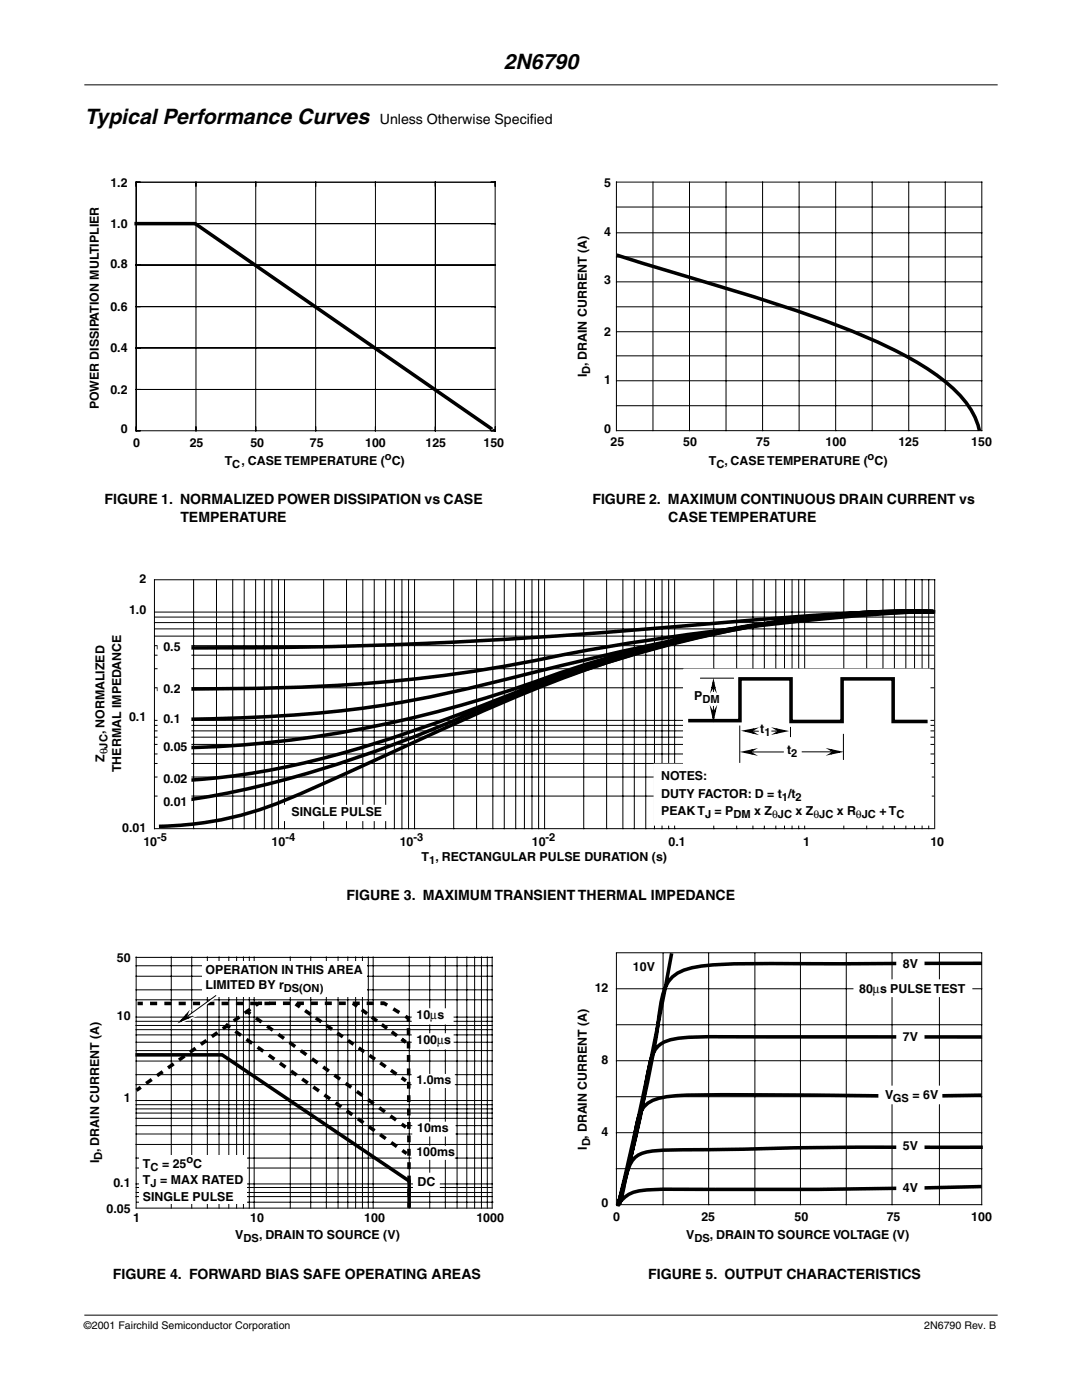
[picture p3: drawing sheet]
<svg xmlns="http://www.w3.org/2000/svg" width="216mm" height="279mm" viewBox="0 0 216 279" stroke-linecap="round" stroke-linejoin="round" font-family="sans-serif">
<g fill="none" stroke="#000" stroke-width=".2">
<path d="M16.9 16.9h182.1M27.2 36.4h71.6v49.6h-71.6zM39.1 36.4v49.6M51 36.4v49.6M63 36.4v49.6M74.9 36.4v49.6M86.9 36.4v49.6M27.2 52.9h71.6M98.8 44.6h-71.6h11.9l59.7 41.4M27.2 77.7h71.6M27.2 69.4h71.6M27.2 61.2h71.6"/>
<path d="M16.9 262.5h182.1"/>
</g>
<path d="M27.2 44.6h11.7l59 40.8" fill="none" stroke="#000" stroke-width=".71"/>
<path d="M126.6 40h18v2.8h-18z" fill="#fff"/>
<path d="M126.6 40h18v2.8h-18z" fill="none" stroke="#fff" stroke-width=".71" stroke-linecap="butt"/>
<g fill="none" stroke="#000" stroke-width=".2">
<path d="M123 36.3h72.9v49.6h-72.9zM130.3 36.3v49.6M137.6 36.3v49.6M144.9 36.3v49.6M152.2 36.3v49.6M159.5 36.3v49.6M166.7 36.3v49.6M174 36.3v49.6M181.3 36.3v49.6M188.6 36.3v49.6M123 46.5h72.9M123 56.3h72.9"/>
<path d="M123 51.3h72.9M123 41.3h72.9M123 66.2h72.9M123 76h72.9M123 71h72.9M123 61.2h72.9M123 81h72.9M38.6 115.7v49.7M43.2 115.7v49.7M46.4 115.7v49.7M48.7 115.7v49.7M51 115.7v49.7"/>
<path d="M52.7 115.7v49.7M54.3 115.7v49.7M55.6 115.7v49.7M56.8 115.7v49.7M64.6 115.7v49.7M69.1 115.7v49.7M72.4 115.7v49.7M74.7 115.7v49.7M77 115.7v49.7M78.7 115.7v49.7M80.2 115.7v49.7M81.5 115.7v49.7"/>
<path d="M82.7 115.7v49.7M90.5 115.7v49.7M95.1 115.7v49.7M98.3 115.7v49.7M100.6 115.7v49.7M102.9 115.7v49.7M104.6 115.7v49.7M106.1 115.7v49.7M107.5 115.7v49.7M108.7 115.7v49.7M116.5 115.7v49.7M121 115.7v49.7"/>
<path d="M124.3 115.7v49.7M126.6 115.7v49.7M128.9 115.7v49.7M130.6 115.7v49.7M132.1 115.7v49.7M133.4 115.7v49.7M134.6 115.7v49.7M142.4 115.7v49.7M147 115.7v49.7M150.2 115.7v49.7M152.5 115.7v49.7M154.8 115.7v49.7"/>
<path d="M156.5 115.7v49.7M158 115.7v49.7M159.4 115.7v49.7M160.6 115.7v49.7M168.4 115.7v49.7M172.9 115.7v49.7M176.2 115.7v49.7M178.5 115.7v49.7M180.7 115.7v49.7M182.5 115.7v49.7M184 115.7v49.7M185.3 115.7v49.7"/>
<path d="M30.8 137.3h155.5M30.8 133.5h155.5M30.8 130.8h155.5M30.8 128.9h155.5M30.8 127h155.5M30.8 125.5h155.5M30.8 124.3h155.5M30.8 123.1h155.5M30.8 122.2h155.5M30.8 158.9h155.5M30.8 155.1h155.5M30.8 152.4h155.5"/>
<path d="M30.8 150.5h155.5M30.8 148.6h155.5M30.8 147.1h155.5M30.8 145.9h155.5M30.8 144.8h155.5M30.8 143.8h155.5M186.5 165.4v-49.7h-155.7v49.7h155.5"/>
</g>
<path d="M123.4 51l10.2 3.1a414.2 414.2 0 0 1 37.3 12.3 73.6 73.6 0 0 1 17.5 9.6 18.9 18.9 0 0 1 7 9.6M185.8 122a446.6 446.6 0 0 0-42.9 2.4 1056.3 1056.3 0 0 1-111.3 4.8M186 122.1a167.9 167.9 0 0 0-34.9 2.6 629.4 629.4 0 0 0-54 11.8 221.4 221.4 0 0 1-52 6.9l-13.1 .2M186.3 122.1a299 299 0 0 0-31.6 2.4 527.5 527.5 0 0 0-53.1 8.3 339.1 339.1 0 0 1-60.2 4.7l-9.8 .1" fill="none" stroke="#000" stroke-width=".71"/>
<path d="M130.8 152.8h54.8v11.6h-54.8z" fill="#fff"/>
<path d="M130.8 152.8h54.8v11.6h-54.8z" fill="none" stroke="#fff" stroke-width=".71"/>
<path d="M136.5 133.5h49.1v19.7h-49.1z" fill="#fff"/>
<path d="M136.5 133.5h49.1v19.7h-49.1z" fill="none" stroke="#fff" stroke-width=".2"/>
<path d="M139.8 135.3h6.6M142.4 136.9v1.1M142.4 141v1.3M147.6 144.9v7.3M149.6 150.1h6.7M149.8 145.9h1.5M154 145.9h1.5M157.7 145.2v1.8M160.1 150h6.3M168.3 146.6v5" fill="none" stroke="#000" stroke-width=".2"/>
<path d="M142.4 136.1l.2 1.3-.2-.5-.3 .5zM142 141.7l.4 .6 .3-.6-.3 1.7zM148.5 150.1l1.7-.4-.6 .4 .6 .3zM148.7 145.9l1.7-.4-.6 .4 .6 .4zM154.9 145.5l1.7 .4-1.7 .4 .6-.4zM165.8 149.7l1.7 .3-1.7 .4 .6-.4z" fill="none" stroke="#000" stroke-width=".35"/>
<path d="M142.4 136.1l.2 1.3-.2-.5-.3 .5zM142 141.7l.4 .6 .3-.6-.3 1.7zM148.5 150.1l1.7-.4-.6 .4 .6 .3zM148.7 145.9l1.7-.4-.6 .4 .6 .4zM154.9 145.5l1.7 .4-1.7 .4 .6-.4zM165.8 149.7l1.7 .3-1.7 .4 .6-.4z" fill="#000"/>
<path d="M185.4 122.1a213.7 213.7 0 0 0-60.7 8.4 396.8 396.8 0 0 0-30.6 11.1 221.1 221.1 0 0 1-44.4 12.8 135 135 0 0 1-17.7 1.6M185.4 122a241.7 241.7 0 0 0-82.8 15.5 220.2 220.2 0 0 1-70.6 11.7M185.7 122.1a173.1 173.1 0 0 0-47.5 5.4 280.1 280.1 0 0 0-49.5 17.1 225.8 225.8 0 0 1-48.9 14.7l-7.6 .9M137.7 143.8h10v-8.3h10.1v8.5h10.2v-8.5h10.2v8.5h6.5" fill="none" stroke="#000" stroke-width=".71"/>
<path d="M31.8 127.6h6v33.9h-6z" fill="#fff"/>
<path d="M31.8 127.6h6v33.9h-6z" fill="none" stroke="#fff" stroke-width=".71"/>
<path d="M56.7 161h21.2v2.5h-21.2z" fill="#fff"/>
<path d="M56.7 161h21.2v2.5h-21.2z" fill="none" stroke="#fff" stroke-width=".71"/>
<path d="M186 122a231 231 0 0 0-40.2 3.8 213.2 213.2 0 0 0-47.7 15.4l-35.4 16a72.3 72.3 0 0 1-30.6 7.7" fill="none" stroke="#000" stroke-width=".71"/>
<g fill="none" stroke="#000" stroke-width=".2">
<path d="M27.2 191.1h71M27.2 192.7h71M27.2 194.8h71M27.2 197.5h71M27.2 199.5h71M27.2 191v50.1h71v-50.1M34.2 191v50.1M38.3 191v50.1M41.4 191v50.1M43.7 191v50.1M45.7 191v50.1M47.2 191v50.1"/>
<path d="M48.6 191v50.1M49.7 191v50.1M50.7 191v50.1M57.9 191v50.1M62 191v50.1M65.1 191v50.1M67.5 191v50.1M69.4 191v50.1M71 191v50.1M72.3 191v50.1M73.5 191v50.1M74.5 191v50.1"/>
<path d="M81.7 191v50.1M85.8 191v50.1M88.9 191v50.1M91.2 191v50.1M93.1 191v50.1M94.7 191v50.1M96.1 191v50.1M97.2 191v50.1M27.2 203h71M27.2 203.8h71M27.2 204.7h71M27.2 205.5h71"/>
<path d="M27.2 206.5h71M27.2 208h71M27.2 209.7h71M27.2 211.8h71M27.2 214.5h71M27.2 216.5h71M27.2 219.6h71M27.2 236.3h71M27.2 238.8h71M27.2 220.5h71M27.2 221.3h71M27.2 222.1h71"/>
<path d="M27.2 223.2h71M27.2 224.6h71M27.2 226.3h71M27.2 228.4h71M27.2 231.1h71M27.3 239.9h71"/>
</g>
<path d="M40.3 191.8h32.8v7.1h-32.8z" fill="#fff"/>
<g fill="none" stroke="#000" stroke-width=".71">
<path d="M27.8 200.3h.4M27.8 217.2l-.3 .2M45.3 204.6l.3 .2M49.4 201.9l.3 .2M51.9 200.2h-.3l-.3 .2M53.1 200.3h.4M59.3 200.6l.3 .2M70.7 200.4l.3 .2M76.3 200.2l.7 .2M80.4 215.3l.3 .2M80.4 207.6l.3 .2M81.2 203l.3 .2v.3"/>
<path d="M80.4 224.5l.3 .2M80.6 229.8l.3 .2M81.6 240.3v.4"/>
</g>
<path d="M27.8 217.2l23.5-16.8M45.6 204.8l35 25M59.6 200.8l20.8 14.5M81.5 203.5l.1 36.8" fill="none" stroke="#000" stroke-width=".71" stroke-dasharray=".7 2" stroke-dashoffset=".7"/>
<path d="M28.2 200.3h24.9M49.7 202.1l30.7 22.4M51.9 200.2h24.4M77 200.4l4.2 2.6" fill="none" stroke="#000" stroke-width=".71" stroke-dasharray=".7 2.1" stroke-dashoffset=".7"/>
<path d="M71 200.6l9.4 7" fill="none" stroke="#000" stroke-width=".71" stroke-dasharray=".6 1.9" stroke-dashoffset=".6"/>
<path d="M27.2 233.1h71" fill="none" stroke="#000" stroke-width=".2"/>
<path d="M37.8 202.2l-.5 .9 1.1-.1-2.3 1zM38.2 202.5l-.9 .6" fill="none" stroke="#fff" stroke-width=".35"/>
<path d="M37.8 202.2l-.5 .9 1.1-.1-2.3 1z" fill="#fff"/>
<path d="M43 199l-4.8 3.5" fill="none" stroke="#fff" stroke-width=".35"/>
<path d="M43 198.7l-6 4.4M27.2 237h71M27.2 238h71" fill="none" stroke="#000" stroke-width=".2"/>
<path d="M37.3 202.4l-.3 .7 .7-.1-1.6 .8z" fill="none" stroke="#000" stroke-width=".35"/>
<path d="M37.3 202.4l-.3 .7 .7-.1-1.6 .8z" fill="#000"/>
<path d="M82.8 234.4h4.6v3.1h-4.6z" fill="#fff"/>
<path d="M82.8 234.4h4.6v3.1h-4.6z" fill="none" stroke="#fff" stroke-width=".71"/>
<path d="M82.5 229h7.9v2.1h-7.9z" fill="#fff"/>
<path d="M82.5 229h7.9v2.1h-7.9z" fill="none" stroke="#fff" stroke-width=".71"/>
<path d="M82.5 206.6h7.7v2.5h-7.7z" fill="#fff"/>
<path d="M82.5 206.6h7.7v2.5h-7.7z" fill="none" stroke="#fff" stroke-width=".71"/>
<path d="M82.5 214.7h7.9v2.1h-7.9z" fill="#fff"/>
<path d="M82.5 214.7h7.9v2.1h-7.9z" fill="none" stroke="#fff" stroke-width=".71"/>
<path d="M82.6 224.2h8v2.3h-8z" fill="#fff"/>
<path d="M82.6 224.2h8v2.3h-8z" fill="none" stroke="#fff" stroke-width=".71"/>
<path d="M82.5 201.6h7.7v2.5h-7.7z" fill="#fff"/>
<path d="M82.5 201.6h7.7v2.5h-7.7z" fill="none" stroke="#fff" stroke-width=".71"/>
<path d="M27.4 210.5h16.9l37.3 25.2v5" fill="none" stroke="#000" stroke-width=".71"/>
<path d="M27.8 230.6h21.4v9.8h-21.4z" fill="#fff"/>
<g fill="none" stroke="#000" stroke-width=".2">
<path d="M123 190.3v50.1h72.9v-50.1M123 197.3h72.9M123 190.1h72.9M132.3 190.3v50.1M141.4 190.3v50.1M150.6 190.3v50.1M159.7 190.3v50.1M168.9 190.3v50.1M178 190.3v50.1M187.4 190.3v50.1M123 204.5h72.9M123 211.7h72.9"/>
<path d="M123 218.9h72.9M123 226.1h72.9M123 233.2h72.9"/>
</g>
<path d="M134 190.6a935.2 935.2 0 0 1-10.6 49.8M195.6 192.2l-32.9 .1a273.2 273.2 0 0 0-21.7 .4 12.8 12.8 0 0 0-6.6 2.1 7.9 7.9 0 0 0-2.5 5.1 303.5 303.5 0 0 1-8.1 38.8l-.4 1.5a208 208 0 0 0 6.1-27.3 7.5 7.5 0 0 1 2.1-4.4 7.9 7.9 0 0 1 4.1-1.3 303.7 303.7 0 0 1 22.1-.3l37.8 .1M195.5 218.6l-15.3 .1-25.4-.2a314.4 314.4 0 0 0-20.7 .2 9.2 9.2 0 0 0-5.3 1.9 7.8 7.8 0 0 0-1.9 4.7 108.8 108.8 0 0 1-3.4 14.9" fill="none" stroke="#000" stroke-width=".71"/>
<path d="M126 191.4h5v3h-5z" fill="#fff"/>
<path d="M126 191.4h5v3h-5z" fill="none" stroke="#fff" stroke-width=".71"/>
<path d="M170.6 195.8h23.1v2.8h-23.1z" fill="#fff"/>
<path d="M170.6 195.8h23.1v2.8h-23.1z" fill="none" stroke="#fff" stroke-width=".71"/>
<path d="M195.5 236.8a2139.9 2139.9 0 0 1-64 .6l-2.7 .1a6.4 6.4 0 0 0-5.2 2.5M195.8 229h-7.4a1435.4 1435.4 0 0 0-48.4 .4l-7.8 .2a8.4 8.4 0 0 0-5.5 1.4 11.3 11.3 0 0 0-2.3 6.3l-.7 2.7" fill="none" stroke="#000" stroke-width=".71"/>
<path d="M179.2 190.9h4.9v3h-4.9z" fill="#fff"/>
<path d="M179.2 190.9h4.9v3h-4.9z" fill="none" stroke="#fff" stroke-width=".71"/>
<path d="M179.2 205.4h4.9v3h-4.9z" fill="#fff"/>
<path d="M179.2 205.4h4.9v3h-4.9z" fill="none" stroke="#fff" stroke-width=".71"/>
<path d="M175.6 217h12.1v3h-12.1z" fill="#fff"/>
<path d="M175.6 217h12.1v3h-12.1z" fill="none" stroke="#fff" stroke-width=".71"/>
<path d="M179.2 227.2h4.9v3h-4.9z" fill="#fff"/>
<path d="M179.2 227.2h4.9v3h-4.9z" fill="none" stroke="#fff" stroke-width=".71"/>
<path d="M179.2 235.5h4.9v3.1h-4.9z" fill="#fff"/>
<path d="M179.2 235.5h4.9v3.1h-4.9z" fill="none" stroke="#fff" stroke-width=".71"/>
<g font-size="4.2">
<text x="100.5" y="13.8">2N6790</text>
<text x="16.9" y="24.7">Typical Performance Curves</text>
</g>
<g font-size="2.8">
<text x="75.8" y="24.7">Unless Otherwise Specif</text>
<text x="105.7" y="24.7">ied</text>
<text x="20.8" y="100.7">FIGURE 1. NORMALIZED POWER DISSIPATION vs CASE</text>
<text x="118.2" y="100.7">FIGURE 2. MAXIMUM CONTINUOUS DRAIN CURRENT vs</text>
<text x="36" y="104.2">TEMPERATURE</text>
<text x="133.3" y="104.2">CASE TEMPERATURE</text>
<text x="69.1" y="179.7">FIGURE 3. MAXIMUM TRANSIENT THERMAL IMPEDANCE</text>
<text x="22.5" y="255.2">FIGURE 4. FORWARD BIAS SAFE OPERATING AREAS</text>
<text x="129.3" y="255.2">FIGURE 5. OUTPUT CHARACTERISTICS</text>
</g>
<g font-size="2.5">
<text x="22" y="37.4">1.2</text>
<text x="120.5" y="37.4">5</text>
<text x="22" y="45.6">1.0</text>
<text x="120.5" y="47">4</text>
<text x="22" y="53.6">0.8</text>
<text x="120.5" y="56.7">3</text>
<text x="22" y="62.1">0.6</text>
<text x="22" y="70.1">0.4</text>
<text x="120.5" y="67">2</text>
<text x="117.1" y="75.2" transform="rotate(-90 117.1 75.2)">I</text>
<text x="120.5" y="76.6">1</text>
<text x="19.7" y="81.7" transform="rotate(-90 19.7 81.7)">POWER DISSIPATION MULTIPLIER</text>
<text x="22" y="78.7">0.2</text>
<text x="24.1" y="86.5">0</text>
<text x="26.6" y="89.3">0</text>
<text x="37.8" y="89.3">25</text>
<text x="50" y="89.3">50</text>
<text x="61.9" y="89.3">75</text>
<text x="72.9" y="89.3">100</text>
<text x="84.9" y="89.3">125</text>
<text x="96.5" y="89.3">150</text>
<text x="120.5" y="86.4">0</text>
<text x="121.8" y="89">25</text>
<text x="136.3" y="89">50</text>
<text x="150.9" y="89">75</text>
<text x="164.7" y="89">100</text>
<text x="179.3" y="89">125</text>
<text x="193.8" y="89">150</text>
<text x="44.8" y="92.8">T</text>
<text x="141.5" y="92.8">T</text>
<text x="27.8" y="116.4">2</text>
<text x="25.7" y="122.5">1.0</text>
<text x="32.6" y="129.9">0.5</text>
<text x="25.7" y="143.9">0.1</text>
<text x="32.6" y="138.3">0.2</text>
<text x="138.5" y="139.7">P</text>
<text x="20.8" y="146.5" transform="rotate(-90 20.8 146.5)">, NORMALIZED</text>
<text x="32.6" y="144.2">0.1</text>
<text x="32.6" y="149.9">0.05</text>
<text x="151.7" y="146.4">t</text>
<text x="20.8" y="152.1" transform="rotate(-90 20.8 152.1)">Z</text>
<text x="24.2" y="154.1" transform="rotate(-90 24.2 154.1)">THERMAL IMPEDANCE</text>
<text x="131.9" y="155.7">NOTES:</text>
<text x="157.1" y="150.6">t</text>
<text x="32.6" y="160.8">0.01</text>
<text x="32.6" y="156.2">0.02</text>
<text x="131.9" y="159.2">DUTY FACTOR: D = t</text>
<text x="157.2" y="159.2">/t</text>
<text x="24.4" y="166">0.01</text>
<text x="58.2" y="162.9">SINGLE PULSE</text>
<text x="131.9" y="162.6">PEAK T</text>
<text x="142.6" y="162.6">= P</text>
<text x="150.5" y="162.6">x Z</text>
<text x="158.8" y="162.6">x Z</text>
<text x="167" y="162.6">x R</text>
<text x="175.5" y="162.6">+ T</text>
<text x="28.6" y="168.9">10</text>
<text x="54.2" y="168.9">10</text>
<text x="79.8" y="168.9">10</text>
<text x="84.1" y="171.8">T</text>
<text x="106.1" y="168.9">10</text>
<text x="133.4" y="168.9">0.1</text>
<text x="160.3" y="168.9">1</text>
<text x="185.6" y="168.9">10</text>
<text x="23.3" y="191.9">50</text>
<text x="41" y="194.3">OPERATION IN THIS AREA</text>
<text x="41" y="197.3">LIMITED BY r</text>
<text x="118.7" y="197.9">12</text>
<text x="126.3" y="193.7">10V</text>
<text x="180.1" y="193.2">8V</text>
<text x="23.3" y="203.5">10</text>
<text x="83.1" y="203.4">10</text>
<text x="85.8" y="203.4">µs</text>
<text x="171.4" y="198.1">80µs PULSE TEST</text>
<text x="83.1" y="208.3">100µs</text>
<text x="180.1" y="207.7">7V</text>
<text x="120.1" y="212.3">8</text>
<text x="24.7" y="220">1</text>
<text x="83.1" y="216.3">1.0ms</text>
<text x="176.6" y="219.3">V</text>
<text x="83.2" y="225.9">10ms</text>
<text x="120.1" y="226.7">4</text>
<text x="19.8" y="232.1" transform="rotate(-90 19.8 232.1)">I , DRAIN CURRENT (A)</text>
<text x="28.5" y="233.1">T</text>
<text x="38.6" y="233.1">C</text>
<text x="83.1" y="230.6">100ms</text>
<text x="117.1" y="229.5" transform="rotate(-90 117.1 229.5)">I , DRAIN CURRENT (A)</text>
<text x="180.1" y="229.5">5V</text>
<text x="22.6" y="236.9">0.1</text>
<text x="28.5" y="236.3">T</text>
<text x="28.5" y="239.6">SINGLE PULSE</text>
<text x="83.3" y="236.7">DC</text>
<text x="180.1" y="237.8">4V</text>
<text x="21.3" y="242">0.05</text>
<text x="26.6" y="243.9">1</text>
<text x="49.9" y="243.9">10</text>
<text x="72.7" y="243.9">100</text>
<text x="95.1" y="243.9">1000</text>
<text x="120.1" y="240.9">0</text>
<text x="122.3" y="243.6">0</text>
<text x="140" y="243.6">25</text>
<text x="158.6" y="243.6">50</text>
<text x="176.9" y="243.6">75</text>
<text x="193.8" y="243.6">100</text>
<text x="46.9" y="247.3">V</text>
<text x="136.9" y="247.3">V</text>
</g>
<g font-size="2.2">
<text x="117.7" y="74.6" transform="rotate(-90 117.7 74.6)">D, DRAIN CURRENT (A)</text>
<text x="46.4" y="93.4">C, CASE TEMPERATURE ( C)</text>
<text x="76.8" y="91.8">o</text>
<text x="143" y="93.4">C, CASE TEMPERATURE ( C)</text>
<text x="173.1" y="91.8">o</text>
<text x="140.2" y="140.4">DM</text>
<text x="152.5" y="147">1</text>
<text x="21.4" y="150.6" transform="rotate(-90 21.4 150.6)">θJC</text>
<text x="157.9" y="151.2">2</text>
<text x="156" y="159.8">1</text>
<text x="158.8" y="159.8">2</text>
<text x="31.4" y="167.9">-5</text>
<text x="56.9" y="167.9">-4</text>
<text x="82.5" y="167.9">-3</text>
<text x="108.9" y="167.9">-2</text>
<text x="140.7" y="163.3">J</text>
<text x="146.3" y="163.3">DM</text>
<text x="154.1" y="163.3">θ</text>
<text x="155.2" y="163.3">JC</text>
<text x="162.3" y="163.3">θJC</text>
<text x="170.8" y="163.3">θJC</text>
<text x="178.9" y="163.3">C</text>
<text x="85.6" y="172.4">1, RECTANGULAR PULSE DURATION (s)</text>
<text x="56.6" y="197.9">DS(ON)</text>
<text x="178.2" y="219.9">GS = 6V</text>
<text x="20.4" y="231.5" transform="rotate(-90 20.4 231.5)">D</text>
<text x="30" y="233.7">C = 25</text>
<text x="37.2" y="232.1">o</text>
<text x="117.7" y="228.8" transform="rotate(-90 117.7 228.8)">D</text>
<text x="30" y="236.9">J = MAX RATED</text>
<text x="48.6" y="247.9">DS, DRAIN TO SOURCE (V)</text>
<text x="138.6" y="247.9">DS, DRAIN TO SOURCE VOLTAGE (V)</text>
</g>
<g font-size="2.1">
<text x="16.8" y="265.3">©2001 Fairchild Semiconductor Corporation</text>
<text x="184.4" y="265.3">2N6790 Rev. B</text>
</g>
</svg>
